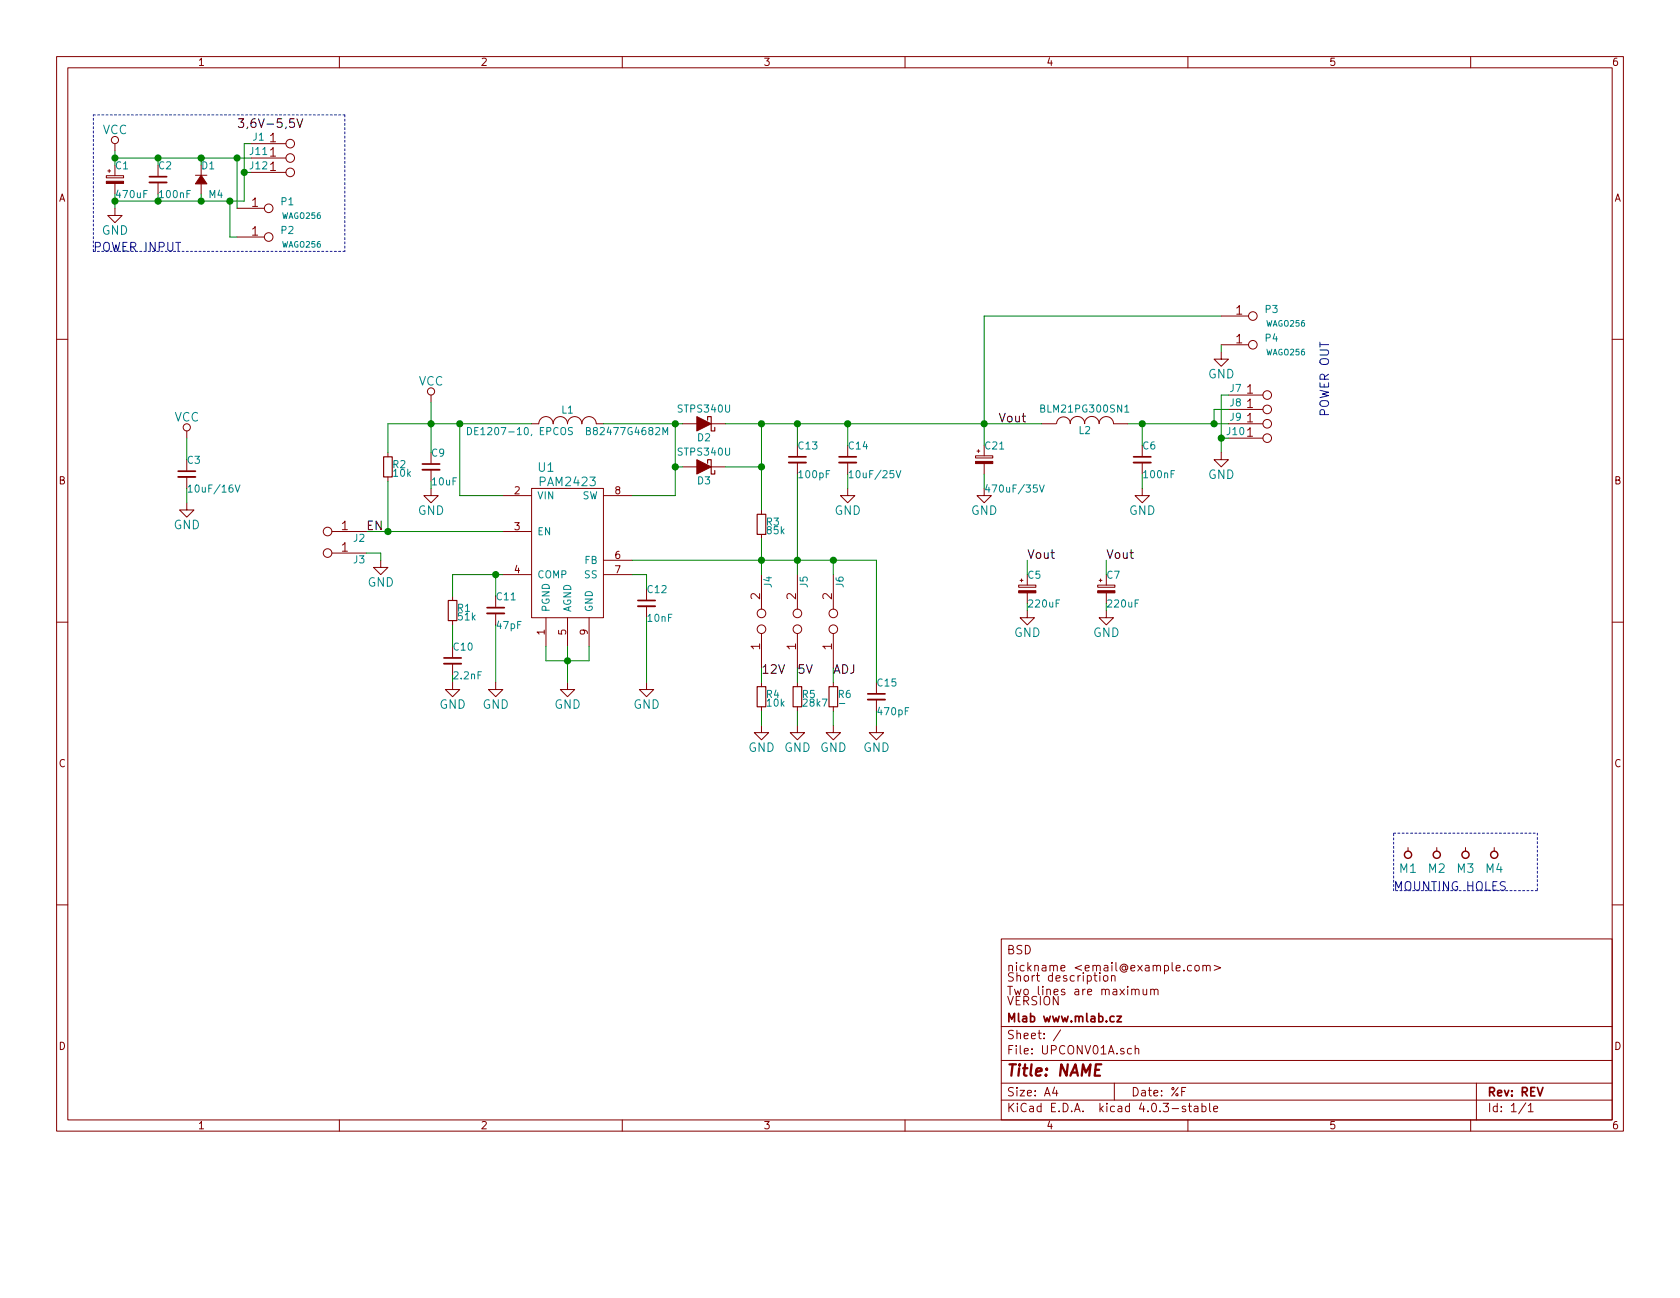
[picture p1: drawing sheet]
<svg xmlns="http://www.w3.org/2000/svg" width="279mm" height="216mm" viewBox="0 0 279 216" stroke-linecap="round" stroke-linejoin="round" font-family="sans-serif">
<g fill="none" stroke="#840000" stroke-width=".17">
<path d="M9.4 9.4h260.6v178.7h-260.6zM11.3 11.3h256.8v175h-256.8zM56.4 9.4v1.9M103.5 9.4v1.9M150.5 9.4v1.9M197.6 9.4v1.9M244.6 9.4v1.9M17.7 29.2h2.8v.4h-2.8zM17.9 28.4h.5M18.2 28.2v.5M19.1 34.6v1.2h1.2l-1.2 1.2-1.2-1.2h1.2M19.1 23.9v1.2"/>
<path d="M19.1 27.5v1.7M19.1 30.5v1.8M26.3 27.5v1.8M26.3 30.3v2M32.5 29.2h1.9M33.5 27.5v1.7M33.5 30.6v1.7M39.4 34.6h4.6M39.4 39.4h4.6M41.8 23.9h5.8M41.8 26.3h5.8M41.8 28.7h5.8"/>
<path d="M9.4 56.4h1.9M203.1 58.5v1.2h1.2l-1.2 1.2-1.2-1.2h1.2M203.1 52.6h4.5M203.1 57.3h4.5M268.1 56.4h1.9M31.1 71.7v1.2M31.1 76.5v1.8M31.1 79.3v1.9M64.5 75.3v.7M64.5 79.3v.7M71.7 65.7v1.2M71.7 75.3v1.8"/>
<path d="M71.7 78.1v1.9M88.4 70.5h1.2a1.19 1.19 0 0 1 1.2-1.2 1.19 1.19 0 0 1 1.2 1.2 1.19 1.19 0 0 1 1.2-1.2 1.19 1.19 0 0 1 1.2 1.2 1.19 1.19 0 0 1 1.2-1.2 1.19 1.19 0 0 1 1.2 1.2 1.19 1.19 0 0 1 1.2-1.2 1.19 1.19 0 0 1 1.2 1.2h1.2M113.5 70.5h2.4M113.5 77.7h2.4M118.3 70.5h2.4M118.3 77.7h2.4M132.6 74.1v1.8M132.6 76.9v2M141 74.1v1.8M141 76.9v2M162.2 75.8h2.9v.4h-2.9zM162.5 75h.5"/>
<path d="M162.7 74.8v.5M163.7 74.1v1.7M163.7 77.1v1.8M173.2 70.5h2.4M175.7 70.5a1.15 1.15 0 0 1 1.2-1.2 1.15 1.15 0 0 1 1.1 1.2M178 70.5a1.22 1.22 0 0 1 1.2-1.2 1.22 1.22 0 0 1 1.2 1.2M180.4 70.5a1.22 1.22 0 0 1 1.2-1.2 1.22 1.22 0 0 1 1.2 1.2 1.2 1.2 0 0 1 1.2-1.2 1.2 1.2 0 0 1 1.2 1.2h2.4M190 74.1v1.8M190 76.9v2M203.1 75.3v1.2h1.2l-1.2 1.2-1.2-1.2h1.2M204.3 70.5h5.7M204.3 68.1h5.7"/>
<path d="M204.3 65.7h5.7M204.3 72.9h5.7M31.1 83.6v1.2h1.2l-1.2 1.2-1.2-1.2h1.2M55.2 88.4h5.7M55.2 92h5.7M63.3 93.2v1.2h1.2l-1.2 1.2-1.2-1.2h1.2M71.7 81.2v1.2h1.2l-1.2 1.2-1.2-1.2h1.2M75.3 99.2v.7M82.4 99.2v1.8M83.6 82.4h4.8M83.6 88.4h4.8M83.6 95.6h4.8"/>
<path d="M88.4 81.2h12v21.5h-12zM100.4 82.4h4.7M100.4 95.6h4.7M100.4 93.2h4.7M107.5 98v1.8M126.6 84.8v.7M126.6 88.9v.7M126.6 95.6v5.7M132.6 95.6v5.7M138.6 95.6v5.7M141 81.2v1.2h1.2l-1.2 1.2-1.2-1.2h1.2M163.7 81.2v1.2h1.2l-1.2 1.2-1.2-1.2h1.2"/>
<path d="M169.4 97.3h2.9v.4h-2.9zM169.7 96.5h.4M169.9 96.3v.5M170.8 95.6v1.7M170.8 98.6v1.8M182.6 97.3h2.8v.4h-2.8zM182.8 96.5h.5M183 96.3v.5M184 95.6v1.7M184 98.6v1.8M190 81.2v1.2h1.2l-1.2 1.2-1.2-1.2h1.2M9.4 103.5h1.9"/>
<path d="M75.3 113.5v1.2h1.2l-1.2 1.2-1.2-1.2h1.2M75.3 103.2v.7M75.3 107.5v1.8M75.3 110.4v1.9M82.4 113.5v1.2h1.2l-1.2 1.2-1.2-1.2h1.2M82.4 102v1.9M90.8 102.7v4.8M94.4 113.5v1.2h1.2l-1.2 1.2-1.2-1.2h1.2M94.4 102.7v4.8M98 102.7v4.8M107.5 113.5v1.2h1.2l-1.2 1.2-1.2-1.2h1.2M107.5 100.8v1.9"/>
<path d="M126.6 105.4v5.7M126.6 113.5v.7M126.6 117.6v.7M132.6 105.4v5.7M132.6 113.5v.7M132.6 117.6v.7M138.6 105.4v5.7M138.6 113.5v.7M138.6 117.6v.7M145.8 113.5v1.8M145.8 116.4v1.9M170.8 101.6v1.1h1.2l-1.2 1.2-1.1-1.2h1.1"/>
<path d="M184 101.6v1.1h1.2l-1.2 1.2-1.2-1.2h1.2M268.1 103.5h1.9M126.6 120.7v1.2h1.2l-1.2 1.2-1.2-1.2h1.2M132.6 120.7v1.2h1.2l-1.2 1.2-1.2-1.2h1.2M138.6 120.7v1.2h1.2l-1.2 1.2-1.2-1.2h1.2M145.8 120.7v1.2h1.2l-1.2 1.2-1.2-1.2h1.2M9.4 150.5h1.9M166.5 156.2h101.6v30.1h-101.6zM234.2 141v.6M238.9 141v.6M243.7 141v.6M248.5 141v.6"/>
<path d="M268.1 150.5h1.9M166.5 176.4h101.6M166.5 170.8h101.6M167.6 164.1h.8M168 164.1v1.4M168.5 161.9l-.5-.1-.3 .3 .1 .2 .7 .4v.4a.58 .58 0 0 1-.8 0M168.7 164.5l.3 1 .3-.7 .2 .7 .3-1M169.1 162.4l.2-.1h.4v.9M169.1 161.8v1.4M170.3 164.7l.2-.2 .4 .2 .1 .5-.1 .2-.4 .1-.2-.1zM170.4 162.4l.2-.1 .4 .1 .1 .5-.2 .2-.3 .1-.2-.1zM171.7 162.3v.9"/>
<path d="M172.5 161.8v1.2l.4 .2M172.7 164.1v1.2l.2 .2M173.4 164.1v.1M173.4 164.5v1M174.1 164.7l.2-.2 .3 .1 .1 .9M174.1 164.5v1M175 162.3h-.4l-.2 .2v.6l.2 .1 .4-.1M175 161.8v1.4M175.3 165l.7-.1-.1-.3-.4-.1-.2 .2 .1 .7h.5M175.6 162.7l.7-.1-.1-.3h-.4l-.2 .2 .1 .6h.5M176.4 171.3l-1.2 1.8M177.1 164.6a.33 .33 0 0 0-.6 .2l.6 .4-.2 .3-.4-.1"/>
<path d="M177.4 162.3a.33 .33 0 0 0-.6 .2l.7 .4-.2 .3-.5-.1M178.7 162.3h-.4l-.3 .2 .1 .6 .2 .1 .4-.1M178.8 164.6h.6v.9M179.3 162.3v.9M179.4 164.9h-.5l-.2 .2 .2 .4 .5-.1M180.1 164.5v1M180.2 162.3v.9M180.5 164.5l-.4 .3M180.8 162.3h.4l.3 .2-.1 .6h-.6M180.8 162.3v1.4M180.9 165l.7-.1-.1-.3-.4-.1-.2 .2 .1 .7h.5M182.1 161.8v1.2l.3 .2"/>
<path d="M182.9 162.3v.9M183.2 164.7l.2-.2 .4 .1v.9M183.2 164.5v1M183.6 162.4l.2-.1 .4 .1 .1 .5-.2 .2-.3 .1-.2-.1zM183.8 164.7a.34 .34 0 0 1 .4-.2 .34 .34 0 0 1 .3 .2v.8M184.8 162.4l.2-.1h.4v.9M184.8 162.3v.9M185.1 164.6h.6v.9M185.7 164.9h-.4l-.2 .2 .2 .4 .4-.1M186.3 164.5l.7 1M187 164.5l-.7 1M187.5 164.1v.1"/>
<path d="M187.5 164.5v1M188.2 174.5l-.4-.1-.3 .2 .1 .6 .2 .1 .4-.1M188.2 164.7l.2-.2 .4 .1v.9M188.2 164.5v1M188.8 174.5l.2-.1 .3 .1 .1 .8M188.8 173.9v1.4M188.8 164.7a.34 .34 0 0 1 .3-.2 .34 .34 0 0 1 .3 .2v.8M190.1 164.5l.1 .9 .3 .1 .2-.1M190.7 164.5v1M191.4 164.7l.2-.2 .3 .1 .1 .9M191.4 164.5v1M192 164.7a.34 .34 0 0 1 .3-.2 .34 .34 0 0 1 .3 .2v.8"/>
<path d="M198.2 160.6h-.4l-.3 .2 .1 .6 .2 .1 .4-.1M198.8 160.7l.2-.1 .4 .1v.5l-.1 .2-.3 .1-.2-.1zM200 160.7l.2-.1h.4v.9M200 160.6v.9M200.6 160.8a.34 .34 0 0 1 .4-.2 .34 .34 0 0 1 .3 .2v.7M201.9 160.6l1.1 .4-1.1 .4M56.4 186.3v1.8M103.5 186.3v1.8M150.5 186.3v1.8M166.5 183h101.6M166.5 180.2h101.6M175.4 180.8l-.3 1h.8"/>
<path d="M175.7 181.4v.9M185.3 180.2v2.8M196.5 181.6h.5M197.2 184.1a.35 .35 0 0 0-.6 .1l.1 .2 .5 .1v.2l-.2 .2-.4-.1M197.2 180.9h-.7v1.4M197.6 186.3v1.8M197.6 184h.6M197.8 183.5v1.2l.4 .2M198.6 184.1h.6v.8M199.2 184.3l-.4 .1-.2 .2 .2 .3 .4-.1M199.9 184.1l.4-.1 .3 .3-.1 .5h-.6M199.9 183.5v1.4"/>
<path d="M201.2 183.5v1.2l.2 .2M201.8 184.5l.7-.2v-.2l-.4-.1-.3 .2 .1 .6h.6M244.6 186.3v1.8M245.5 180.2v6.1M253.8 183.4l-1.2 1.9M254.2 183.9l.4-.4v1.4M254.2 184.9h.8"/>
<circle cx="19.1" cy="23.3" r=".6"/>
<circle cx="44.7" cy="39.4" r=".72"/>
<circle cx="44.7" cy="34.6" r=".72"/>
<circle cx="48.3" cy="28.7" r=".72"/>
<circle cx="48.3" cy="26.3" r=".72"/>
<circle cx="48.3" cy="23.9" r=".72"/>
<circle cx="208.4" cy="57.3" r=".72"/>
<circle cx="208.4" cy="52.6" r=".72"/>
<circle cx="31.1" cy="71.1" r=".6"/>
<circle cx="71.7" cy="65.1" r=".6"/>
<circle cx="210.8" cy="65.7" r=".72"/>
<circle cx="210.8" cy="68.1" r=".72"/>
<circle cx="210.8" cy="72.9" r=".72"/>
<circle cx="210.8" cy="70.5" r=".72"/>
<circle cx="54.5" cy="88.4" r=".72"/>
<circle cx="54.5" cy="92" r=".72"/>
<circle cx="126.6" cy="102" r=".72"/>
<circle cx="126.6" cy="104.7" r=".72"/>
<circle cx="132.6" cy="102" r=".72"/>
<circle cx="132.6" cy="104.7" r=".72"/>
<circle cx="138.6" cy="102" r=".72"/>
<circle cx="138.6" cy="104.7" r=".72"/>
</g>
<path d="M24.9 29.4h2.8M29.6 78.4h2.9M70.3 77.2h2.8M131.2 76h2.8M139.5 76h2.9M188.5 76h2.9M106.1 99.9h2.9M73.8 109.4h2.9M81 101.1h2.9M144.3 115.4h2.9M185.8 169h.7l-.7 1h.7" fill="none" stroke="#840000" stroke-width=".29"/>
<g fill="none" stroke="#840000" stroke-width=".24">
<circle cx="234.2" cy="142.2" r=".6"/>
<circle cx="238.9" cy="142.2" r=".6"/>
<circle cx="243.7" cy="142.2" r=".6"/>
<circle cx="248.5" cy="142.2" r=".6"/>
</g>
<path d="M15.5 19.1h41.8M57.3 19.1v22.7M15.5 41.8v-22.7M57.3 41.8h-41.8M231.8 138.6h23.9M255.7 138.6v9.5M231.8 148.1v-9.5M255.7 148.1h-23.9" fill="none" stroke="#0000c2" stroke-width=".17" stroke-dasharray=".3 .4"/>
<g fill="#840000" stroke="#840000" stroke-width=".17">
<path d="M33.5 29.2l.9 1.4h-1.9z"/>
<path d="M17.7 30.2h2.8v.3h-2.8z"/>
<path d="M115.9 69.3l2.4 1.2-2.4 1.2z"/>
<path d="M115.9 76.5l2.4 1.2-2.4 1.2z"/>
<path d="M162.2 76.7h2.9v.4h-2.9z"/>
<path d="M169.4 98.3h2.9v.3h-2.9z"/>
<path d="M182.6 98.3h2.8v.3h-2.8z"/>
</g>
<path d="M24.9 30.3h2.8M29.6 79.3h2.9M70.3 78.1h2.8M131.2 76.9h2.8M139.5 76.9h2.9M188.5 76.9h2.9M73.8 110.4h2.9M81 102h2.9M106.1 100.8h2.9M144.3 116.4h2.9" fill="none" stroke="#840000" stroke-width=".31"/>
<g fill="none" stroke="#008400" stroke-width=".17">
<path d="M19.1 26.3h22.7M19.1 25.1v2.4M19.1 32.3v2.3M26.3 26.3v1.2M33.5 26.3v1.2M33.5 32.3v1.2M38.2 33.5v5.9h1.2M39.4 26.3v8.3M40.6 28.7h1.2M41.8 23.9h-1.2v9.6h-21.5M203.1 57.3v1.2M203.1 52.6h-39.4v21.5"/>
<path d="M31.1 72.9v3.6M71.7 66.9v8.4M76.5 70.5v11.9h7.1M88.4 70.5h-23.9v4.8M100.4 70.5h13.1M112.3 70.5v11.9h-7.2M112.3 77.7h1.2M120.7 70.5h52.5M120.7 77.7h5.9M126.6 70.5v14.3M132.6 70.5v3.6M132.6 78.9v16.7"/>
<path d="M141 70.5v3.6M141 78.9v2.3M163.7 78.9v2.3M187.6 70.5h16.7M190 70.5v3.6M190 78.9v2.3M203.1 72.9h1.2M204.3 68.1h-2.4v2.4M204.3 65.7h-1.2v9.6M31.1 81.2v2.4M60.9 88.4h22.7M60.9 92h2.4v1.2"/>
<path d="M64.5 80v8.4M82.4 95.6v3.6M83.6 95.6h-8.3v3.6M105.1 95.6h2.4v2.4M105.1 93.2h40.7v20.3M126.6 89.6v6M138.6 93.2v2.4M170.8 93.2v2.4M184 93.2v2.4M75.3 103.9v3.6M82.4 103.9v9.6M90.8 107.5v2.4h7.2v-2.4"/>
<path d="M94.4 107.5v6M107.5 102.7v10.8M126.6 111.1v2.4M126.6 118.3v2.4M132.6 111.1v2.4M132.6 118.3v2.4M138.6 111.1v2.4M138.6 118.3v2.4M145.8 118.3v2.4"/>
</g>
<g fill="#008400" stroke="#008400" stroke-width=".24">
<circle cx="19.1" cy="26.3" r=".48"/>
<circle cx="26.3" cy="26.3" r=".48"/>
<circle cx="33.5" cy="26.3" r=".48"/>
<circle cx="19.1" cy="33.5" r=".48"/>
<circle cx="26.3" cy="33.5" r=".48"/>
<circle cx="33.5" cy="33.5" r=".48"/>
<circle cx="40.6" cy="28.7" r=".48"/>
<circle cx="82.4" cy="95.6" r=".48"/>
<circle cx="76.5" cy="70.5" r=".48"/>
<circle cx="112.3" cy="70.5" r=".48"/>
<circle cx="112.3" cy="77.7" r=".48"/>
<circle cx="126.6" cy="93.2" r=".48"/>
<circle cx="132.6" cy="93.2" r=".48"/>
<circle cx="126.6" cy="70.5" r=".48"/>
<circle cx="126.6" cy="77.7" r=".48"/>
<circle cx="138.6" cy="93.2" r=".48"/>
<circle cx="201.9" cy="70.5" r=".48"/>
<circle cx="203.1" cy="72.9" r=".48"/>
<circle cx="141" cy="70.5" r=".48"/>
<circle cx="39.4" cy="26.3" r=".48"/>
<circle cx="38.2" cy="33.5" r=".48"/>
<circle cx="94.4" cy="109.9" r=".48"/>
<circle cx="71.7" cy="70.5" r=".48"/>
<circle cx="64.5" cy="88.4" r=".48"/>
<circle cx="132.6" cy="70.5" r=".48"/>
<circle cx="190" cy="70.5" r=".48"/>
<circle cx="163.7" cy="70.5" r=".48"/>
</g>
<path d="M63.8 76h1.4v3.3h-1.4zM117.7 69.9v-.6h.6v2.4h.6v-.6M117.7 77.1v-.6h.6v2.4h.6v-.6M74.6 99.9h1.4v3.3h-1.4zM125.9 85.5h1.5v3.4h-1.5zM125.9 114.2h1.5v3.4h-1.5zM131.9 114.2h1.4v3.4h-1.4zM137.9 114.2h1.4v3.4h-1.4z" fill="none" stroke="#840000" stroke-width=".19"/>
<g fill="none" stroke="#008484" stroke-width=".17">
<path d="M77.8 71.1a.6 .6 0 0 1 .6 .6 .6 .6 0 0 1-.6 .6zM78.9 71.7h.5M79.5 71.1h-.6v1.2h.6M109.1 71.2l.4-.1 .2 .1v.2l-.7 .9h.7M110.2 72.3v-1.2l.5 .8 .3-.8v1.2M141.2 78.6l.4-.3v1.2M141.2 79.5h.7M149 78.3l.4 1.2 .4-1.2M187.1 67.7l.3-.3v1.2M187.1 68.6h.6M31.3 81l.3-.3v1.2M31.3 81.9h.7"/>
<path d="M39.1 80.7l.4 1.2 .4-1.2M164.2 80.6l-.3 .9h.7M172.9 80.7l.4 1.2 .4-1.2"/>
</g>
<path d="M48.9 19.8h-.7l-.1 .7 .3-.2 .4 .1 .2 .2v.3l-.3 .3h-.3l-.3-.1M49.4 19.8l.5 1.4 .4-1.4" fill="none" stroke="#000" stroke-width=".17"/>
<text font-size="2.6" fill="#840000" x="167.5" y="179">Title: NAME</text>
<g font-size="2" fill="#008484">
<text x="17" y="22.3">VCC</text>
<text x="16.9" y="39">GND</text>
<text x="69.6" y="64.1">VCC</text>
<text x="200.9" y="62.9">GND</text>
<text x="29" y="70.1">VCC</text>
<text x="89.5" y="78.5">U1</text>
<text x="89.9" y="80.9">PAM2423</text>
<text x="200.9" y="79.7">GND</text>
<text x="28.8" y="88">GND</text>
<text x="69.5" y="85.6">GND</text>
<text x="138.8" y="85.6">GND</text>
<text x="161.5" y="85.6">GND</text>
<text x="187.7" y="85.6">GND</text>
<text x="61.1" y="97.6">GND</text>
<text x="168.6" y="105.9">GND</text>
<text x="181.8" y="105.9">GND</text>
<text x="73" y="117.9">GND</text>
<text x="80.2" y="117.9">GND</text>
<text x="92.2" y="117.9">GND</text>
<text x="105.3" y="117.9">GND</text>
<text x="124.4" y="125.1">GND</text>
<text x="130.4" y="125.1">GND</text>
<text x="136.4" y="125.1">GND</text>
<text x="143.5" y="125.1">GND</text>
<text x="232.8" y="145.2">M1</text>
<text x="237.6" y="145.2">M2</text>
<text x="242.3" y="145.2">M3</text>
<text x="247.1" y="145.2">M4</text>
</g>
<g font-size="2">
<text x="39.4" y="21.3">3,6V-5,5V</text>
<text x="166.1" y="70.3">Vout</text>
<text x="60.9" y="88.2">EN</text>
<text x="170.8" y="93">Vout</text>
<text x="184" y="93">Vout</text>
<text x="126.6" y="112.1">12V</text>
<text x="132.6" y="112.1">5V</text>
<text x="138.6" y="112.1">ADJ</text>
</g>
<g font-size="2" fill="#840000">
<text x="44.9" y="23.7">1</text>
<text x="44.9" y="26">1</text>
<text x="44.9" y="28.4">1</text>
<text x="41.9" y="34.4">1</text>
<text x="41.9" y="39.2">1</text>
<text x="205.5" y="52.3">1</text>
<text x="205.5" y="57.1">1</text>
<text x="207.3" y="65.5">1</text>
<text x="207.3" y="67.9">1</text>
<text x="207.3" y="70.3">1</text>
<text x="207.3" y="72.6">1</text>
<text x="56.8" y="88.2">1</text>
<text x="56.8" y="91.8">1</text>
<text x="126.4" y="99.7" transform="rotate(-90 126.4 99.7)">2</text>
<text x="132.4" y="99.7" transform="rotate(-90 132.4 99.7)">2</text>
<text x="138.3" y="99.7" transform="rotate(-90 138.3 99.7)">2</text>
<text x="126.4" y="108.1" transform="rotate(-90 126.4 108.1)">1</text>
<text x="132.4" y="108.1" transform="rotate(-90 132.4 108.1)">1</text>
<text x="138.3" y="108.1" transform="rotate(-90 138.3 108.1)">1</text>
<text x="167.5" y="161.6">nickname &lt;email@example.com&gt;</text>
<text x="167.5" y="158.7">BSD</text>
<text x="167.5" y="167.2">VERSION</text>
<text x="167.5" y="172.9">Sheet: /</text>
<text x="167.5" y="170">Mlab www.mlab.cz</text>
<text x="167.5" y="175.4">File: UPCONV01A.sch</text>
<text x="167.5" y="185">KiCad E.D.A. kicad 4.0.3-stable</text>
<text x="167.5" y="182.4">Size: A4</text>
<text x="188.1" y="182.4">Date: %F</text>
<text x="247.4" y="182.4">Rev: REV</text>
<text x="247.4" y="185">Id: 1/1</text>
</g>
<g font-size="2" fill="#0000c2">
<text x="15.5" y="41.8">POWER INPUT</text>
<text x="221" y="69.3" transform="rotate(-90 221 69.3)">POWER OUT</text>
<text x="231.8" y="148.1">MOUNTING HOLES</text>
</g>
<g font-size="1.7" fill="#840000">
<text x="32.9" y="10.9">1</text>
<text x="80" y="10.9">2</text>
<text x="127" y="10.9">3</text>
<text x="174" y="10.9">4</text>
<text x="221.1" y="10.9">5</text>
<text x="268.1" y="10.9">6</text>
<text x="9.7" y="33.5">A</text>
<text x="268.5" y="33.5">A</text>
<text x="9.7" y="80.5">B</text>
<text x="85.6" y="82.2">2</text>
<text x="102.3" y="82.2">8</text>
<text x="268.5" y="80.5">B</text>
<text x="85.6" y="88.2">3</text>
<text x="85.6" y="95.3">4</text>
<text x="102.3" y="93">6</text>
<text x="102.3" y="95.3">7</text>
<text x="90.6" y="105.6" transform="rotate(-90 90.6 105.6)">1</text>
<text x="94.1" y="105.6" transform="rotate(-90 94.1 105.6)">5</text>
<text x="97.7" y="105.6" transform="rotate(-90 97.7 105.6)">9</text>
<text x="9.7" y="127.6">C</text>
<text x="268.5" y="127.6">C</text>
<text x="9.7" y="174.6">D</text>
<text x="268.5" y="174.6">D</text>
<text x="32.9" y="187.8">1</text>
<text x="80" y="187.8">2</text>
<text x="127" y="187.8">3</text>
<text x="174" y="187.8">4</text>
<text x="221.1" y="187.8">5</text>
<text x="268.1" y="187.8">6</text>
</g>
<g font-size="1.7" fill="#008484">
<text x="42.1" y="23.4">J1</text>
<text x="19.2" y="28.1">C1</text>
<text x="26.4" y="28.1">C2</text>
<text x="33.6" y="28.1">D1</text>
<text x="41.6" y="25.8">J11</text>
<text x="41.6" y="28.1">J12</text>
<text x="19.5" y="32.9">470uF</text>
<text x="34.7" y="32.9">M4</text>
<text x="46.8" y="34.1">P1</text>
<text x="46.8" y="38.9">P2</text>
<text x="210.5" y="52">P3</text>
<text x="210.5" y="56.8">P4</text>
<text x="204.6" y="65.2">J7</text>
<text x="93.4" y="68.8">L1</text>
<text x="112.9" y="68.6">STPS340U</text>
<text x="173.5" y="68.6">BLM21PG300SN1</text>
<text x="204.6" y="67.6">J8</text>
<text x="204.6" y="70">J9</text>
<text x="31.2" y="77.1">C3</text>
<text x="65.4" y="77.8">R2</text>
<text x="71.8" y="75.9">C9</text>
<text x="80.2" y="72.4">DE1207-10, EPCOS B82477G4682M</text>
<text x="112.9" y="75.8">STPS340U</text>
<text x="116" y="73.4">D2</text>
<text x="132.8" y="74.7">C13</text>
<text x="141.2" y="74.7">C14</text>
<text x="163.9" y="74.7">C21</text>
<text x="179.4" y="72.2">L2</text>
<text x="190.1" y="74.7">C6</text>
<text x="204.1" y="72.4">J10</text>
<text x="31.9" y="81.9">10uF/16V</text>
<text x="65.5" y="79.3">10k</text>
<text x="89.4" y="83">VIN</text>
<text x="96.7" y="83">SW</text>
<text x="116" y="80.5">D3</text>
<text x="133" y="79.5">100pF</text>
<text x="141.8" y="79.5">10uF/25V</text>
<text x="164.6" y="81.9">470uF/35V</text>
<text x="190.3" y="79.5">100nF</text>
<text x="89.4" y="89">EN</text>
<text x="127.5" y="87.4">R3</text>
<text x="127.6" y="88.8">85k</text>
<text x="58.8" y="90.1">J2</text>
<text x="58.8" y="93.7">J3</text>
<text x="97.2" y="93.8">FB</text>
<text x="76.1" y="101.7">R1</text>
<text x="82.7" y="99.8">C11</text>
<text x="89.4" y="96.2">COMP</text>
<text x="91.4" y="101.8" transform="rotate(-90 91.4 101.8)">PGND</text>
<text x="95" y="101.8" transform="rotate(-90 95 101.8)">AGND</text>
<text x="97.2" y="96.2">SS</text>
<text x="98.6" y="101.8" transform="rotate(-90 98.6 101.8)">GND</text>
<text x="107.7" y="98.6">C12</text>
<text x="128.3" y="97.7" transform="rotate(-90 128.3 97.7)">J4</text>
<text x="134.3" y="97.7" transform="rotate(-90 134.3 97.7)">J5</text>
<text x="140.3" y="97.7" transform="rotate(-90 140.3 97.7)">J6</text>
<text x="171" y="96.2">C5</text>
<text x="184.1" y="96.2">C7</text>
<text x="76.2" y="103.2">51k</text>
<text x="82.7" y="104.6">47pF</text>
<text x="107.8" y="103.4">10nF</text>
<text x="75.5" y="108.2">C10</text>
<text x="127.5" y="116.1">R4</text>
<text x="127.6" y="117.5">10k</text>
<text x="133.5" y="116.1">R5</text>
<text x="133.7" y="117.5">28k7</text>
<text x="139.4" y="116.1">R6</text>
<text x="139.8" y="117.5">-</text>
<text x="146" y="114.2">C15</text>
<text x="146.1" y="118.9">470pF</text>
</g>
<g font-size="1.7" fill="#008400">
<text x="26.7" y="32.9">100nF</text>
<text x="71.9" y="80.7">10uF</text>
<text x="171.2" y="101">220uF</text>
<text x="184.4" y="101">220uF</text>
<text x="75.6" y="113">2.2nF</text>
</g>
<g font-size="1.3" fill="#008484">
<text x="46.9" y="36.4">WAGO256</text>
<text x="46.9" y="41.2">WAGO256</text>
<text x="210.6" y="54.3">WAGO256</text>
<text x="210.6" y="59.1">WAGO256</text>
</g>
</svg>
